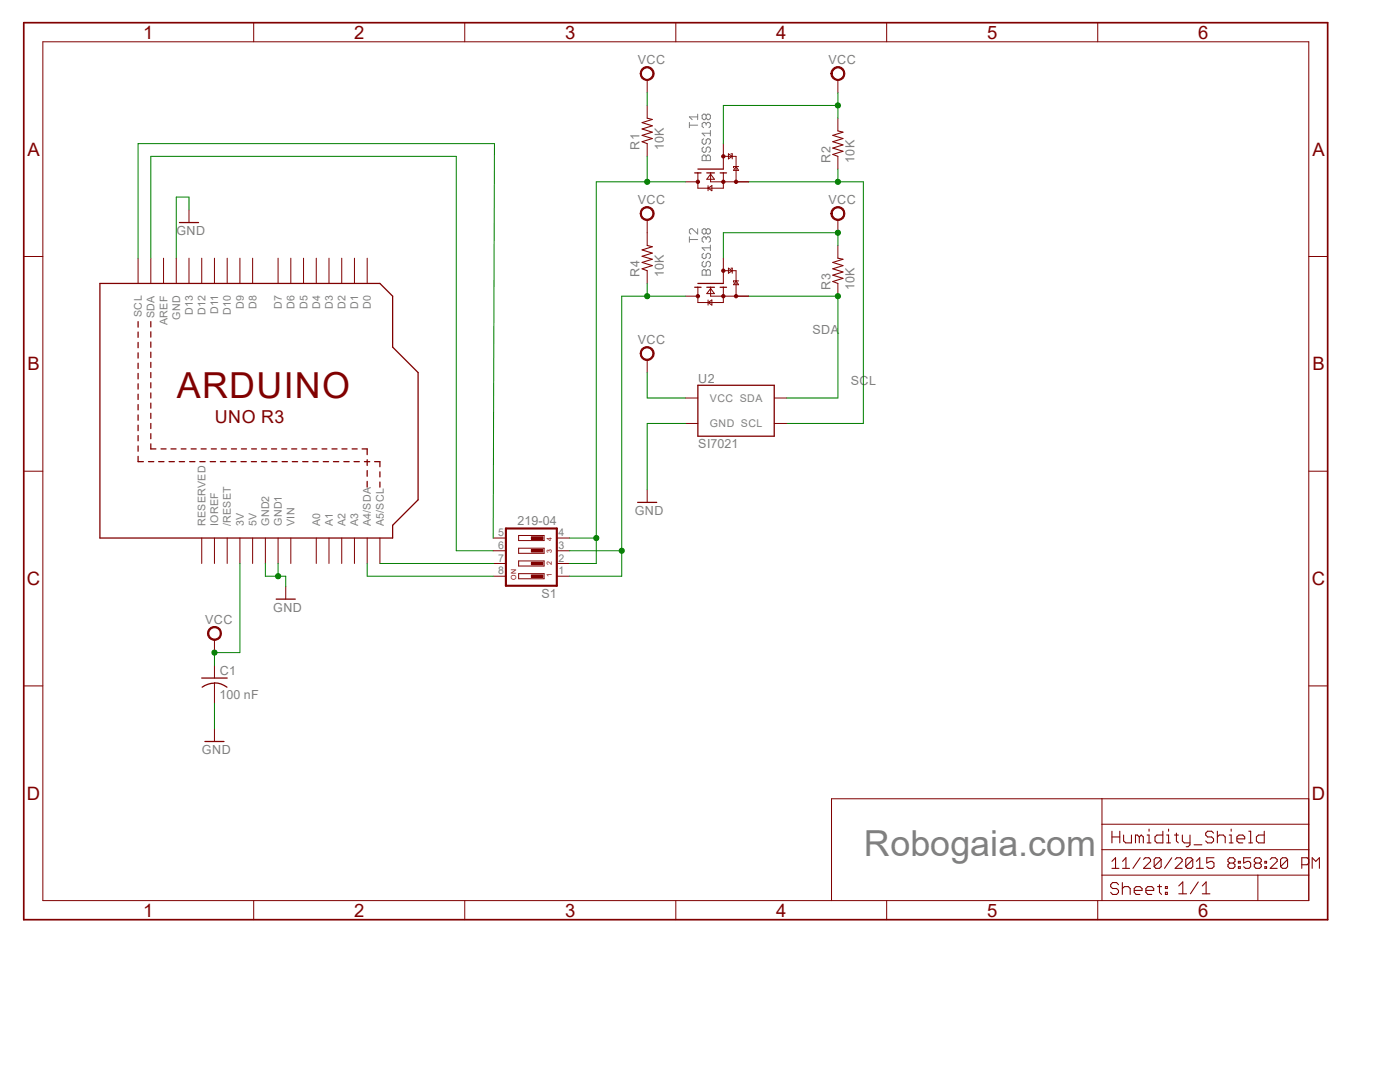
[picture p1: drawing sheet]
<svg xmlns="http://www.w3.org/2000/svg" width="279mm" height="216mm" viewBox="0 0 279 216" stroke-linecap="round" stroke-linejoin="round" font-family="sans-serif">
<g fill="none" stroke="#808080" stroke-width=".2">
<path d="M137.6 25h1.6M137.6 24.4v1.1M139.2 23.3h-1.6l.5 .6M139.2 22.8v1.1M140.4 30.9h.3l.2 .3 .3-.3h.3l.3 .3v.8h-1.7v-.8zM140.4 27.7l-.3 .2v.6l.3 .3h.3l.2-.3v-.6l.3-.2h.3l.3 .2v.6l-.3 .3M140.4 29.3l-.3 .3v.5l.3 .3h.3l.2-.3v-.5l.3-.3h.3l.3 .3v.5l-.3 .3M140.9 23l-.2-.2h-.3l-.3 .2v.6l.3 .3h.3l.2-.3M140.9 24.7l-.2-.3h-.3l-.3 .3v.5l.3 .3M140.9 23l.3-.2h.3l.3 .2v.6l-.3 .3h-.3l-.3-.3M140.9 24.7l.3-.3h.3l.3 .3v.5l-.3 .3M140.9 23v.6"/>
<path d="M140.9 24.7v.3M140.9 31.2v.8M141.8 26v1.1M141.8 26.6h-1.7l.6 .5M137.6 47.2v1.1M137.6 47.8h1.6M139.2 45.6v1.1l-1.1-1.1h-.2l-.3 .3v.5l.3 .3M140.1 54.1l.3-.3h.3l.2 .3 .3-.3h.3l.3 .3v.8h-1.7zM140.4 50.5l-.3 .3v.6l.3 .2h.3l.2-.2v-.6l.3-.3h.3l.3 .3v.6l-.3 .2M140.4 52.2l-.3 .3v.5l.3 .3h.3l.2-.3v-.5l.3-.3h.3l.3 .3v.5l-.3 .3M140.9 45.9l-.2-.3h-.3l-.3 .3v.5l.3 .3h.3l.2-.3M140.9 47.5l-.2-.3h-.3l-.3 .3v.6l.3 .2"/>
<path d="M140.9 45.9l.3-.3h.3l.3 .3v.5l-.3 .3h-.3l-.3-.3M140.9 47.5l.3-.3h.3l.3 .3v.6l-.3 .2M140.9 45.9v.5M140.9 47.5v.3M140.9 54.1v.8M141.8 48.9v1.1M141.8 49.4h-1.7l.6 .6"/>
</g>
<g fill="none" stroke="#800000" stroke-width=".2">
<path d="M8.6 8.3h252.6v171.4h-252.6zM50.6 4.5v3.8M92.8 4.5v3.8M134.9 4.5v3.8M177 4.5v3.8M219.1 4.5v3.8M4.7 51.2h3.9M261.2 51.2h3.8M4.7 94h3.9M261.2 94h3.8M4.7 136.9h3.9M261.2 136.9h3.8"/>
<path d="M219.9 159.4v20.3M261.2 159.4h-95.3v20.3M50.6 179.7v3.8M92.8 179.7v3.8M134.9 179.7v3.8M177 179.7v3.8M219.1 179.7v3.8M219.9 174.6h41.3M219.9 169.5h41.3M219.9 164.5h41.3M251 174.6v5.1"/>
</g>
<g fill="none" stroke="#800000" stroke-width=".21">
<path d="M221.9 165.9v2.3M221.9 167h1.6M221.9 171.9l.7-.7v2.1M221.9 173.3h1.4M223.2 176.5l-.4-.4h-.8l-.3 .4v.4l.3 .4h.8l.4 .4v.4l-.4 .4h-.8l-.3-.4M223.5 165.9v2.3M224 176.1v2.4M224 177.3l.4-.4h.8l.4 .4v1.2M224 173.3h1.4M224 171.9l.7-.7v2.1M224.2 166.6v1.2l.5 .4h1.1v-1.6M226.4 177.7h1.5v-.4l-.4-.4h-.8l-.3 .4v.8l.3 .4h.8"/>
<path d="M227.4 167l-.4-.4h-.4v1.6M227.4 167v1.2M227.4 167l.4-.4 .4 .4v1.2M227.5 171.2l-1.4 2.1M228.2 171.5l.4-.3h.7l.3 .3v.4l-1.4 1.4h1.4M228.7 177.7h1.6v-.4l-.4-.4h-.8l-.4 .4v.8l.4 .4h.8M228.9 168.2h.8M228.9 166.6h.4v1.6M229.3 165.4v.5M231 176.9h.8M231.4 176.5v1.6l.4 .4M231.7 171.5v1.4l-.3 .4h-.7l-.4-.4"/>
<path d="M231.7 171.5l-.3-.3h-.7l-.4 .3v1.4M231.7 171.5l-1.4 1.4M232.1 165.9v2.3h-1.2l-.4-.4v-.8l.4-.4h1.2M232.6 176.9h.4v.4h-.4zM232.6 178.1h.4v.4h-.4zM232.8 168.2h.8M232.8 166.6h.4v1.6M233.2 165.4v.5M233.8 171.2l-1.4 2.1M234.4 166.6h.8M234.5 171.5l.4-.3h.7l.3 .3v.4l-1.4 1.4h1.4M234.8 166.2v1.6l.4 .4"/>
<path d="M235.2 176.8l.9-.8v2.4M235.2 178.4h1.6M236 166.6v1.2l.3 .4h1.2M237.5 166.6v2l-.4 .4h-.4M238 171.5v1.4l-.3 .4h-.7l-.4-.4M238 171.5l-.3-.3h-.7l-.4 .3v1.4M238 171.5l-1.4 1.4M238.3 168.6h1.6M238.8 173.3h1.4M238.8 171.9l.6-.7v2.1M239.1 176l-1.5 2.4M239.9 178.4h1.6"/>
<path d="M239.9 176.8l.8-.8v2.4M242.2 166.2l-.4-.3h-.8l-.4 .3v.4l.4 .4h.8l.4 .4v.4l-.4 .4h-.8l-.4-.4M242.3 171.2h-1.5v1l.8-.3h.3l.4 .3v.7l-.4 .4h-.7l-.4-.4M243 167l.3-.4h.8l.4 .4v1.2M243 165.9v2.3M245.3 168.2h.8M245.3 166.6h.4v1.6M245.4 172.2l-.3 .4v.3l.3 .4h.7l.4-.4v-.3l-.4-.4M245.4 172.2l-.3-.3v-.4l.3-.3h.7l.4 .3v.4l-.4 .3M245.4 172.2h.7M245.7 165.4v.5M246.8 167.4h1.6v-.4l-.4-.4h-.7l-.5 .4v.8l.5 .4h.7"/>
<path d="M247.1 172.9h.4v.4h-.4zM247.1 171.9h.4v.3h-.4zM249.2 168.2h.8M249.2 165.9h.4v2.3M249.6 171.2h-1.4v1l.7-.3h.4l.3 .3v.7l-.3 .4h-.7l-.4-.4M250.7 172.2l-.4 .4v.3l.4 .4h.7l.3-.4v-.3l-.3-.4M250.7 172.2l-.4-.3v-.4l.4-.3h.7l.3 .3v.4l-.3 .3M250.7 172.2h.7M252.3 165.9v2.3h-1.1l-.5-.4v-.8l.5-.4h1.1M252.4 172.9h.4v.4h-.4zM252.4 171.9h.4v.3h-.4zM253.5 171.5l.3-.3h.7l.4 .3v.4l-1.4 1.4h1.4"/>
<path d="M257 171.5v1.4l-.4 .4h-.7l-.3-.4M257 171.5l-.4-.3h-.7l-.3 .3v1.4M257 171.5l-1.4 1.4M259.8 172.6h1.1l.3-.4v-.7l-.3-.3h-1.1v2.1M261.9 173.3v-2.1l.7 .7 .7-.7v2.1"/>
</g>
<path d="M4.7 4.5h260.3v179h-260.3z" fill="none" stroke="#800000" stroke-width=".34"/>
<path d="M41.7 125.5a1.4 1.4 0 0 1 2.3 .1 1.4 1.4 0 0 1-.8 2.1 1.4 1.4 0 0 1-1.8-1.3h.3a1.15 1.15 0 0 1 1.5-1.1 1.15 1.15 0 0 1 .4 1.9 1.15 1.15 0 0 1-1.9-.4v-.4h-.3z" fill-rule="evenodd" fill="#800000"/>
<path d="M37.7 41.9v2.5M129.2 97.7v2.5M57 117v2.5M41.7 125.5a1.4 1.4 0 0 1 2.3 .1 1.4 1.4 0 0 1-.8 2.1 1.4 1.4 0 0 1-1.8-1.3h.3a1.15 1.15 0 0 1 1.5-1.1 1.15 1.15 0 0 1 .4 1.9 1.15 1.15 0 0 1-1.9-.4v-.4h-.3zM42.8 127.7v2.5M42.8 132.8v2.5M42.8 136.3v4M42.8 145.4v2.6" fill="none" stroke="#800000" stroke-width=".2"/>
<path d="M35.8 44.4h3.8M55.1 119.5h3.8M127.3 100.2h3.8M40.3 135.3h5M42.8 136.3a4 4 0 0 1 2.5 .8M42.8 136.3a4.4 4.4 0 0 0-2.5 .8M40.9 148h3.8" fill="none" stroke="#800000" stroke-width=".25"/>
<path d="M128.1 69.6a1.41 1.41 0 0 1 2.2 .1 1.41 1.41 0 0 1-.7 2.1 1.41 1.41 0 0 1-1.8-1.3h.2a1.15 1.15 0 0 1 1.7-.9 1.15 1.15 0 0 1 .2 1.9 1.15 1.15 0 0 1-1.8-.5l-.1-.5h-.2z" fill-rule="evenodd" fill="#800000"/>
<path d="M139.3 34.5v3h5.1v-3M141.3 37v1.1M141.3 37.5l.8-.5v1.1zM141.8 34.5v1.8h7.6M141.8 34.8l.8 1h-1.5zM144.4 33.7v-2.5h2.5v5.1M145.4 30.7l.7 .5-.7 .5zM145.9 30.7h.2v1M146.9 33.2l.5 .8h-1zM147.4 33.2h-1v.3M128.1 69.6a1.41 1.41 0 0 1 2.2 .1 1.41 1.41 0 0 1-.7 2.1 1.41 1.41 0 0 1-1.8-1.3h.2a1.15 1.15 0 0 1 1.7-.9 1.15 1.15 0 0 1 .2 1.9 1.15 1.15 0 0 1-1.8-.5l-.1-.5h-.2zM129.2 71.8v2.5" fill="none" stroke="#800000" stroke-width=".2"/>
<path d="M138.6 34.5h1.3M139.3 33.7h5.1M141.1 34.5h1.5M143.7 34.5h1.3" fill="none" stroke="#800000" stroke-width=".25"/>
<circle cx="144.4" cy="36.3" r=".33" fill="#800000"/>
<circle cx="144.4" cy="36.3" r=".33" fill="none" stroke="#800000" stroke-width=".2"/>
<circle cx="139.3" cy="36.3" r=".33" fill="#800000"/>
<circle cx="139.3" cy="36.3" r=".33" fill="none" stroke="#800000" stroke-width=".2"/>
<circle cx="146.9" cy="36.3" r=".33" fill="#800000"/>
<circle cx="146.9" cy="36.3" r=".33" fill="none" stroke="#800000" stroke-width=".2"/>
<circle cx="144.4" cy="31.2" r=".33" fill="#800000"/>
<g fill="none" stroke="#800000" stroke-width=".2">
<path d="M136.8 36.3h2.5M144.4 28.7v2.5M146.9 36.3h2.5M139.3 57.3v3.1h5.1v-3.1M141.3 59.9v1M141.8 57.3v1.8h7.6M141.8 57.6l.8 1h-1.5zM144.4 56.6v-2.6h2.5v5.1M145.4 53.5l.7 .5-.7 .5zM145.9 53.5h.2v1M146.9 56l.5 .8h-1zM147.4 56h-1v.3"/>
<path d="M141.3 60.4l.8-.5v1z"/>
<circle cx="144.4" cy="31.2" r=".33"/>
</g>
<path d="M138.6 57.3h1.3M139.3 56.6h5.1M141.1 57.3h1.5M143.7 57.3h1.3" fill="none" stroke="#800000" stroke-width=".25"/>
<circle cx="144.4" cy="59.1" r=".33" fill="#800000"/>
<circle cx="144.4" cy="59.1" r=".33" fill="none" stroke="#800000" stroke-width=".2"/>
<circle cx="139.3" cy="59.1" r=".33" fill="#800000"/>
<circle cx="139.3" cy="59.1" r=".33" fill="none" stroke="#800000" stroke-width=".2"/>
<circle cx="146.9" cy="59.1" r=".33" fill="#800000"/>
<circle cx="146.9" cy="59.1" r=".33" fill="none" stroke="#800000" stroke-width=".2"/>
<circle cx="144.4" cy="54" r=".33" fill="#800000"/>
<g fill="none" stroke="#800000" stroke-width=".2">
<path d="M129.2 21v2.6M129.2 28.7v2.5M167.2 23.6v2.5M167.2 31.2v2.5M129.2 46.4v2.6M129.2 54v2.6M136.8 59.1h2.5M144.4 51.5v2.5M146.9 59.1h2.5M167.2 49v2.5M167.2 56.6v2.5"/>
<circle cx="144.4" cy="54" r=".33"/>
</g>
<path d="M129.2 23.6l1 .2-2.1 .7 2.1 .6-2.1 .6 2.1 .7-2.1 .6 2.1 .6-2.1 .7 1.1 .4M167.2 26.1l1 .3-2 .6 2 .6-2 .7 2 .6-2 .6 2 .7-2 .6 1 .4M129.2 49l1 .2-2.1 .7 2.1 .6-2.1 .6 2.1 .6-2.1 .7 2.1 .6-2.1 .6 1.1 .4M167.2 51.5l1 .2-2 .7 2 .6-2 .6 2 .7-2 .6 2 .6-2 .7 1 .4" fill="none" stroke="#800000" stroke-width=".21"/>
<path d="M166.2 13.8a1.39 1.39 0 0 1 2.2 .2 1.39 1.39 0 0 1-.8 2 1.39 1.39 0 0 1-1.8-1.3h.3a1.15 1.15 0 0 1 1.5-1.1 1.15 1.15 0 0 1 .4 1.8 1.15 1.15 0 0 1-1.8-.3l-.1-.4h-.3z" fill-rule="evenodd" fill="#800000"/>
<path d="M166.2 13.8a1.39 1.39 0 0 1 2.2 .2 1.39 1.39 0 0 1-.8 2 1.39 1.39 0 0 1-1.8-1.3h.3a1.15 1.15 0 0 1 1.5-1.1 1.15 1.15 0 0 1 .4 1.8 1.15 1.15 0 0 1-1.8-.3l-.1-.4h-.3zM167.2 16v2.5" fill="none" stroke="#800000" stroke-width=".2"/>
<path d="M128.1 13.8a1.4 1.4 0 0 1 2.2 .1 1.4 1.4 0 0 1-.7 2.1 1.4 1.4 0 0 1-1.8-1.3h.2a1.15 1.15 0 0 1 1.7-1 1.15 1.15 0 0 1 .2 1.9 1.15 1.15 0 0 1-1.8-.5l-.1-.4h-.2z" fill-rule="evenodd" fill="#800000"/>
<path d="M128.1 13.8a1.4 1.4 0 0 1 2.2 .1 1.4 1.4 0 0 1-.7 2.1 1.4 1.4 0 0 1-1.8-1.3h.2a1.15 1.15 0 0 1 1.7-1 1.15 1.15 0 0 1 .2 1.9 1.15 1.15 0 0 1-1.8-.5l-.1-.4h-.2zM129.2 16v2.5" fill="none" stroke="#800000" stroke-width=".2"/>
<path d="M128.1 41.7a1.41 1.41 0 0 1 2.2 0 1.41 1.41 0 0 1-.7 2.2 1.41 1.41 0 0 1-1.8-1.3h.2a1.14 1.14 0 0 1 1.5-1.1 1.14 1.14 0 0 1 .6 1.8 1.14 1.14 0 0 1-1.8 0l-.3-.7h-.2z" fill-rule="evenodd" fill="#800000"/>
<path d="M128.1 41.7a1.41 1.41 0 0 1 2.2 0 1.41 1.41 0 0 1-.7 2.2 1.41 1.41 0 0 1-1.8-1.3h.2a1.14 1.14 0 0 1 1.5-1.1 1.14 1.14 0 0 1 .6 1.8 1.14 1.14 0 0 1-1.8 0l-.3-.7h-.2zM129.2 43.9v2.5" fill="none" stroke="#800000" stroke-width=".2"/>
<path d="M166.2 41.7a1.4 1.4 0 0 1 2.2 .1 1.4 1.4 0 0 1-.8 2.1 1.4 1.4 0 0 1-1.8-1.3h.3a1.15 1.15 0 0 1 1.5-1.1 1.15 1.15 0 0 1 .5 1.9 1.15 1.15 0 0 1-1.9-.4l-.1-.4h-.3z" fill-rule="evenodd" fill="#800000"/>
<path d="M166.2 41.7a1.4 1.4 0 0 1 2.2 .1 1.4 1.4 0 0 1-.8 2.1 1.4 1.4 0 0 1-1.8-1.3h.3a1.15 1.15 0 0 1 1.5-1.1 1.15 1.15 0 0 1 .5 1.9 1.15 1.15 0 0 1-1.9-.4l-.1-.4h-.3zM167.2 43.9v2.5M103.5 106.8h5.1v1.1h-5.1zM103.5 109.4h5.1v1h-5.1zM103.5 111.9h5.1v1h-5.1zM103.5 114.5h5.1v1h-5.1z" fill="none" stroke="#800000" stroke-width=".2"/>
<path d="M101 105.5h10.1v11.4h-10.1z" fill="none" stroke="#800000" stroke-width=".42"/>
<path d="M106 114.7h2.3v.5h-2.3z" fill-rule="evenodd" fill="#800000"/>
<path d="M106 114.7h2.3v.5h-2.3z" fill="none" stroke="#800000" stroke-width=".2"/>
<path d="M106 112.2h2.3v.5h-2.3z" fill-rule="evenodd" fill="#800000"/>
<path d="M106 112.2h2.3v.5h-2.3z" fill="none" stroke="#800000" stroke-width=".2"/>
<path d="M106 109.6h2.3v.6h-2.3z" fill-rule="evenodd" fill="#800000"/>
<path d="M106 109.6h2.3v.6h-2.3z" fill="none" stroke="#800000" stroke-width=".2"/>
<path d="M106 107.1h2.3v.5h-2.3z" fill-rule="evenodd" fill="#800000"/>
<g fill="none" stroke="#800000" stroke-width=".2">
<path d="M27.6 51.5v5.1M30.1 51.5v5.1M32.6 51.5v5.1M35.2 51.5v5.1M37.7 51.5v5.1M40.3 51.5v5.1M42.8 51.5v5.1M45.3 51.5v5.1M47.9 51.5v5.1M50.4 51.5v5.1M55.5 51.5v5.1M58 51.5v5.1"/>
<path d="M60.6 51.5v5.1M63.1 51.5v5.1M65.7 51.5v5.1M68.2 51.5v5.1M70.7 51.5v5.1M73.3 51.5v5.1M136.8 79.4h2.5M154.5 79.4h2.6M136.8 84.5h2.5M154.5 84.5h2.6M40.3 107.4v5M42.8 107.4v5"/>
<path d="M45.3 107.4v5M47.9 107.4v5M50.4 107.4v5M53 107.4v5M55.5 107.4v5M58 107.4v5M63.1 107.4v5M65.7 107.4v5M68.2 107.4v5M70.7 107.4v5M73.3 107.4v5M75.8 107.4v5"/>
<path d="M98.4 107.4h2.6M98.4 109.9h2.6M98.4 112.4h2.6M98.4 115h2.6M106 107.1h2.3v.5h-2.3zM111.1 107.4h2.6M111.1 109.9h2.6M111.1 112.4h2.6M111.1 115h2.6"/>
</g>
<g fill="none" stroke="#800000" stroke-width=".25">
<path d="M19.9 56.6h55.9l2.6 2.5v10.2l5 5v25.4l-5 5.1v2.6h-58.5zM27.6 64.2v1.1M27.6 66.3v1M27.6 68.3v1.1M27.6 70.4v1.1M27.6 72.5v1M27.6 74.5v1.1M27.6 76.6v1M27.6 78.7v1M30.1 64.2v1M30.1 66.2v1.1M30.1 68.2v1.1"/>
<path d="M30.1 70.3v1M30.1 72.3v1M30.1 74.3v1.1M30.1 76.4v1M30.1 78.4v1M139.3 76.9h15.2v10.1h-15.2zM27.6 80.7v1.1M27.6 82.8v1.1M27.6 84.8v1.1M27.6 86.9v1.1M27.6 89v1M27.6 91.1v1h1"/>
<path d="M29.6 92.1h1.1M30.1 80.4v1M30.1 82.5v1M30.1 84.5v1M30.1 86.5v1M30.1 88.6v1h1M31.7 92.1h1M32.1 89.6h1M33.7 92.1h1.1M34.1 89.6h1M35.8 92.1h1M36.2 89.6h.9"/>
<path d="M37.8 92.1h1.1M38.1 89.6h1.1M39.9 92.1h1M40.1 89.6h1M42 92.1h1M42.2 89.6h1M44 92.1h1M44.2 89.6h1M46.1 92.1h1M46.2 89.6h1M48.1 92.1h1M48.2 89.6h1"/>
<path d="M50.2 92.1h1M50.2 89.6h1M52.2 92.1h1.1M52.2 89.6h1M54.2 89.6h1M54.2 92.1h1.1M56.2 89.6h1M56.3 92.1h1.1M58.2 89.6h1M58.3 92.1h1.1M60.2 89.6h1M60.4 92.1h1.1"/>
<path d="M62.2 89.6h1M62.4 92.1h1.1M64.3 89.6h.9M64.5 92.1h1.1M66.3 89.6h1M66.5 92.1h1.1M68.2 89.6h1.1M68.6 92.1h1.1M70.3 89.6h1M70.7 92.1h1M72.3 89.6h1v1.1M72.7 92.1h1.1"/>
<path d="M73.3 91.7v1.2M73.3 93.9v1.1M73.3 96.1v1.1M74.8 92.1h1v1M75.8 94.1v1.1M75.8 96.2v1"/>
</g>
<path d="M53 112.4v2.6h4v2M55.5 112.4v2.6M42.8 140.3v5.1" fill="none" stroke="#008000" stroke-width=".2"/>
<circle cx="55.5" cy="115" r=".51" fill="#008000"/>
<g fill="none" stroke="#008000" stroke-width=".2">
<path d="M37.7 41.9v-2.6h-2.5v12.2M136.8 84.5h-7.6v13.2M42.8 130.2v2.6"/>
<circle cx="55.5" cy="115" r=".51"/>
</g>
<circle cx="42.8" cy="130.2" r=".51" fill="#008000"/>
<g fill="none" stroke="#008000" stroke-width=".2">
<path d="M129.2 18.5v2.5M167.2 18.5v5.1M167.2 21h-22.8v7.7M129.2 74.3v5.1h7.6M47.9 112.4v17.8h-5.1"/>
<circle cx="42.8" cy="130.2" r=".51"/>
</g>
<circle cx="167.2" cy="21" r=".51" fill="#008000"/>
<g fill="none" stroke="#008000" stroke-width=".2">
<path d="M167.2 49v-2.6h-22.8v5.1"/>
<circle cx="167.2" cy="21" r=".51"/>
</g>
<circle cx="167.2" cy="46.4" r=".51" fill="#008000"/>
<g fill="none" stroke="#008000" stroke-width=".2">
<path d="M149.4 59.1h17.8v20.3"/>
<circle cx="167.2" cy="46.4" r=".51"/>
</g>
<circle cx="167.2" cy="59.1" r=".51" fill="#008000"/>
<g fill="none" stroke="#008000" stroke-width=".2">
<path d="M149.4 36.3h22.9v48.2M167.2 33.7v2.6M157.1 79.4h10.1"/>
<circle cx="167.2" cy="59.1" r=".51"/>
</g>
<circle cx="167.2" cy="36.3" r=".51" fill="#008000"/>
<g fill="none" stroke="#008000" stroke-width=".2">
<path d="M129.2 31.2v5.1M136.8 36.3h-17.8v71.1M157.1 84.5h15.2"/>
<circle cx="167.2" cy="36.3" r=".51"/>
</g>
<circle cx="129.2" cy="36.3" r=".51" fill="#008000"/>
<g fill="none" stroke="#008000" stroke-width=".2">
<path d="M113.7 107.4h5.3v5h-5.3"/>
<circle cx="129.2" cy="36.3" r=".51"/>
</g>
<circle cx="119" cy="107.4" r=".51" fill="#008000"/>
<g fill="none" stroke="#008000" stroke-width=".2">
<path d="M129.2 56.6v2.5M136.8 59.1h-12.7v50.8"/>
<circle cx="119" cy="107.4" r=".51"/>
</g>
<circle cx="129.2" cy="59.1" r=".51" fill="#008000"/>
<g fill="none" stroke="#008000" stroke-width=".2">
<path d="M113.7 109.9h10.4v5.1h-10.4"/>
<circle cx="129.2" cy="59.1" r=".51"/>
</g>
<circle cx="124.1" cy="109.9" r=".51" fill="#008000"/>
<g fill="none" stroke="#008000" stroke-width=".2">
<path d="M27.6 51.5v-22.8h71.1l-.3 78.7M30.1 51.5v-20.3h61v78.7h7.3M73.3 112.4v2.6h25.1M75.8 112.4h22.6"/>
<circle cx="124.1" cy="109.9" r=".51"/>
</g>
<text font-size="7.2" fill="#800000" x="35.3" y="79.4">ARDUINO</text>
<text font-size="7.2" fill="#808080" x="172.4" y="170.8">Robogaia.com</text>
<g font-size="3.7" fill="#800000">
<text x="28.6" y="7.7">1</text>
<text x="70.7" y="7.7">2</text>
<text x="112.8" y="7.7">3</text>
<text x="154.9" y="7.7">4</text>
<text x="197" y="7.7">5</text>
<text x="239.1" y="7.7">6</text>
<text x="5.5" y="31.1">A</text>
<text x="261.9" y="31.1">A</text>
<text x="5.5" y="73.9">B</text>
<text x="261.9" y="73.9">B</text>
<text x="5.3" y="116.8">C</text>
<text x="261.8" y="116.8">C</text>
<text x="5.3" y="159.6">D</text>
<text x="261.8" y="159.6">D</text>
<text x="28.6" y="182.9">1</text>
<text x="70.7" y="182.9">2</text>
<text x="112.8" y="182.9">3</text>
<text x="154.9" y="182.9">4</text>
<text x="197" y="182.9">5</text>
<text x="239.1" y="182.9">6</text>
</g>
<text font-size="3.6" fill="#800000" x="42.8" y="84.5">UNO R3</text>
<g font-size="2.5" fill="#808080">
<text x="127.3" y="12.8">VCC</text>
<text x="165.4" y="12.8">VCC</text>
<text x="127.6" y="29.9" transform="rotate(-90 127.6 29.9)">R1</text>
<text x="132.5" y="29.9" transform="rotate(-90 132.5 29.9)">10K</text>
<text x="165.7" y="32.4" transform="rotate(-90 165.7 32.4)">R2</text>
<text x="170.5" y="32.5" transform="rotate(-90 170.5 32.5)">10K</text>
<text x="127.3" y="40.7">VCC</text>
<text x="165.4" y="40.7">VCC</text>
<text x="35.2" y="46.9">GND</text>
<text x="127.6" y="55.2" transform="rotate(-90 127.6 55.2)">R4</text>
<text x="132.5" y="55.3" transform="rotate(-90 132.5 55.3)">10K</text>
<text x="165.7" y="57.8" transform="rotate(-90 165.7 57.8)">R3</text>
<text x="170.5" y="57.8" transform="rotate(-90 170.5 57.8)">10K</text>
<text x="127.3" y="68.6">VCC</text>
<text x="162.2" y="66.7">SDA</text>
<text x="139.4" y="76.4">U2</text>
<text x="169.8" y="76.9">SCL</text>
<text x="139.4" y="89.3">SI7021</text>
<text x="103.3" y="104.7">219-04</text>
<text x="126.7" y="102.8">GND</text>
<text x="108" y="119.3">S1</text>
<text x="40.9" y="124.5">VCC</text>
<text x="54.5" y="122.1">GND</text>
<text x="43.9" y="134.7">C1</text>
<text x="43.8" y="139.5">100 nF</text>
<text x="40.3" y="150.5">GND</text>
</g>
<g font-size="2.1" fill="#808080">
<text x="28.3" y="63.2" transform="rotate(-90 28.3 63.2)">SCL</text>
<text x="30.9" y="63.5" transform="rotate(-90 30.9 63.5)">SDA</text>
<text x="33.4" y="64.9" transform="rotate(-90 33.4 64.9)">AREF</text>
<text x="35.9" y="63.8" transform="rotate(-90 35.9 63.8)">GND</text>
<text x="38.5" y="62.9" transform="rotate(-90 38.5 62.9)">D13</text>
<text x="41" y="62.9" transform="rotate(-90 41 62.9)">D12</text>
<text x="43.6" y="62.7" transform="rotate(-90 43.6 62.7)">D11</text>
<text x="46.1" y="62.9" transform="rotate(-90 46.1 62.9)">D10</text>
<text x="48.6" y="61.7" transform="rotate(-90 48.6 61.7)">D9</text>
<text x="51.2" y="61.7" transform="rotate(-90 51.2 61.7)">D8</text>
<text x="56.3" y="61.7" transform="rotate(-90 56.3 61.7)">D7</text>
<text x="58.8" y="61.7" transform="rotate(-90 58.8 61.7)">D6</text>
<text x="61.3" y="61.7" transform="rotate(-90 61.3 61.7)">D5</text>
<text x="63.9" y="61.7" transform="rotate(-90 63.9 61.7)">D4</text>
<text x="66.4" y="61.7" transform="rotate(-90 66.4 61.7)">D3</text>
<text x="69" y="61.7" transform="rotate(-90 69 61.7)">D2</text>
<text x="71.5" y="61.7" transform="rotate(-90 71.5 61.7)">D1</text>
<text x="74" y="61.7" transform="rotate(-90 74 61.7)">D0</text>
<text x="141.7" y="80.2">VCC SDA</text>
<text x="141.7" y="85.3">GND SCL</text>
<text x="41" y="105" transform="rotate(-90 41 105)">RESERVED</text>
<text x="43.6" y="105" transform="rotate(-90 43.6 105)">IOREF</text>
<text x="46.1" y="105" transform="rotate(-90 46.1 105)">/RESET</text>
<text x="48.6" y="105" transform="rotate(-90 48.6 105)">3V</text>
<text x="51.2" y="105" transform="rotate(-90 51.2 105)">5V</text>
<text x="53.7" y="105" transform="rotate(-90 53.7 105)">GND2</text>
<text x="56.3" y="105" transform="rotate(-90 56.3 105)">GND1</text>
<text x="58.8" y="105" transform="rotate(-90 58.8 105)">VIN</text>
<text x="63.9" y="105" transform="rotate(-90 63.9 105)">A0</text>
<text x="66.4" y="105" transform="rotate(-90 66.4 105)">A1</text>
<text x="69" y="105" transform="rotate(-90 69 105)">A2</text>
<text x="71.5" y="105" transform="rotate(-90 71.5 105)">A3</text>
<text x="74" y="105" transform="rotate(-90 74 105)">A4/SDA</text>
<text x="76.6" y="105" transform="rotate(-90 76.6 105)">A5/SCL</text>
<text x="99.4" y="107">5</text>
<text x="111.5" y="107">4</text>
<text x="99.4" y="109.5">6</text>
<text x="99.4" y="112.1">7</text>
<text x="111.5" y="112.1">2</text>
<text x="111.5" y="109.5">3</text>
<text x="99.4" y="114.6">8</text>
<text x="111.5" y="114.6">1</text>
</g>
<g font-size="1.4" fill="#800000">
<text x="110.1" y="107.9" transform="rotate(-90 110.1 107.9)">4</text>
<text x="110.1" y="112.8" transform="rotate(-90 110.1 112.8)">2</text>
<text x="110.1" y="110.3" transform="rotate(-90 110.1 110.3)">3</text>
<text x="103" y="115.7" transform="rotate(-90 103 115.7)">ON</text>
<text x="110.1" y="115.2" transform="rotate(-90 110.1 115.2)">1</text>
</g>
</svg>
